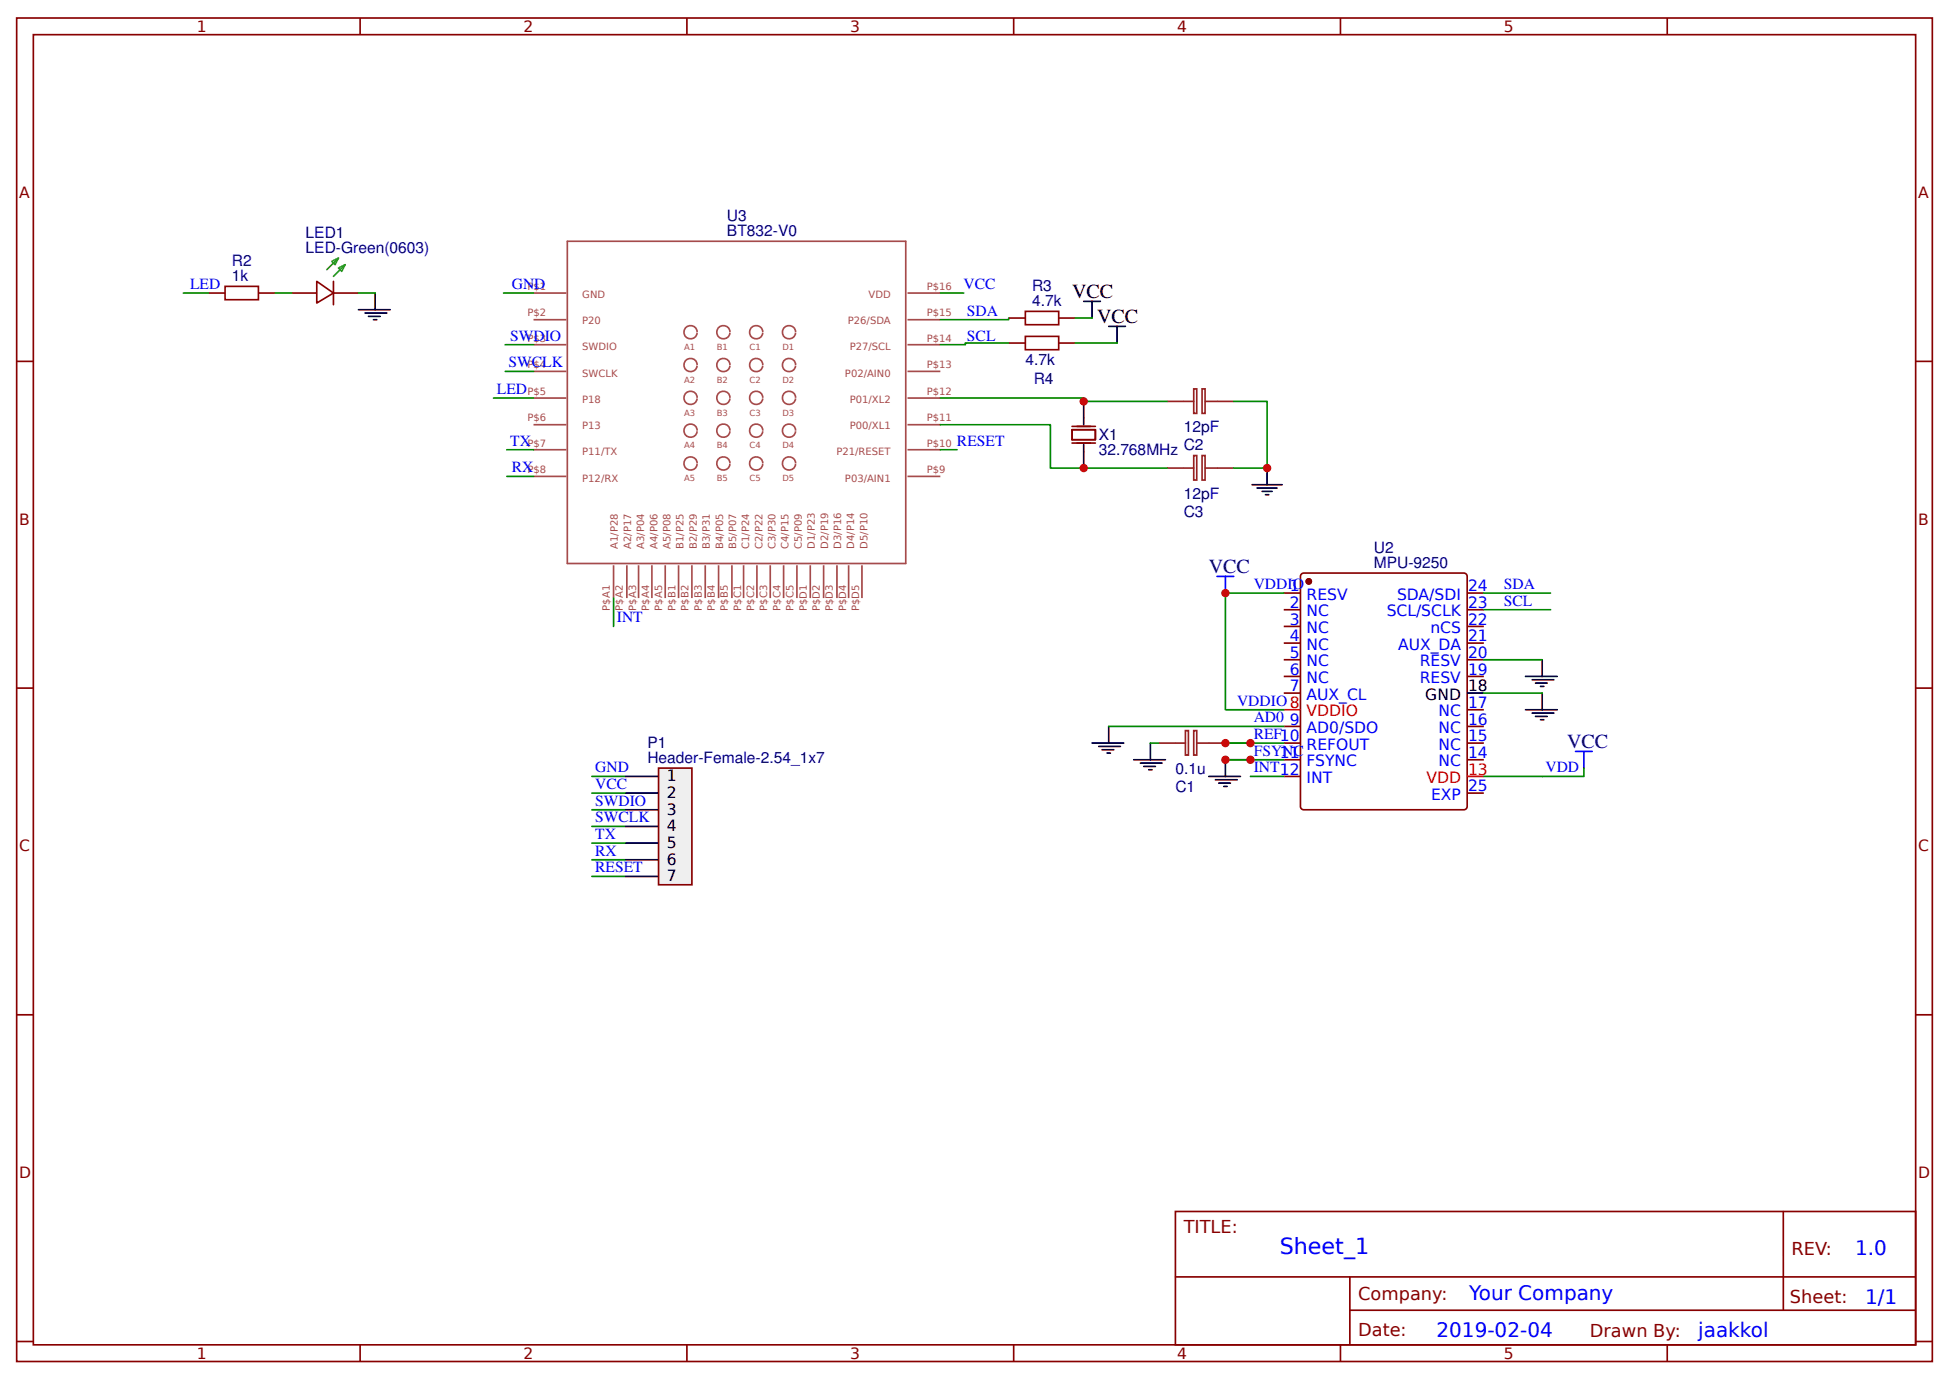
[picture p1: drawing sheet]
<svg xmlns="http://www.w3.org/2000/svg" width="309mm" height="219mm" viewBox="0 0 309 219" stroke-linecap="round" stroke-linejoin="round" font-family="sans-serif">
<g fill="none" stroke="#800" stroke-width=".26">
<path d="M2.6 2.9h304.1v213.2h-304.1zM5.3 5.5h298.7v208h-298.7zM57.1 2.9v2.6M109 2.9v2.6M160.9 2.9v2.6M212.7 2.9v2.6M264.6 2.9v2.6M2.6 57.4h2.7M33.1 46.5h2.6M41 46.5h2.7M46.3 46.5h4M50.3 44.7l2.6 1.8-2.6 1.6z"/>
<path d="M52.9 46.5h4M52.9 44.7v3.7M160.1 50.5h2.6M160.1 54.5h2.6M168 50.5h2.7M168 54.5h2.7M304 57.4h2.7M170.1 68.2h3.7v1.6h-3.7zM170.1 67.7h3.7M170.1 70.3h3.7M203.7 94.1h2.7M203.7 96.8h2.7"/>
<path d="M203.7 99.4h2.7M206.4 91.2l.5-.2h25.4l.5 .2v36.8l-.2 .5h-25.7l-.5-.2zM232.8 94.1h2.7M232.8 96.8h2.7M232.8 99.4h2.7M2.6 109.2h2.7M203.7 102.1h2.7M203.7 104.7h2.7M203.7 107.4h2.7M203.7 110h2.7M203.7 115.3h2.7M203.7 118h2.7"/>
<path d="M232.8 102.1h2.7M232.8 104.7h2.7M232.8 107.4h2.7M232.8 115.3h2.7M232.8 118h2.7M232.8 112.7h2.7M304 109.2h2.7M203.7 120.6h2.7M203.7 123.2h2.7M232.8 120.6h2.7M232.8 125.9h2.7M2.6 161.1h2.7"/>
<path d="M304 161.1h2.7M186.5 192.3h117.5v21.2h-117.5zM283 192.3v15.7M2.6 212.9h2.7M57.1 213.5v2.6M109 213.5v2.6M160.9 213.5v2.6M186.6 202.7h117.3M212.7 213.5v2.6M214.2 208h89.7M214.2 202.7v10.6M264.6 213.5v2.6"/>
<path d="M304 212.9h2.7"/>
</g>
<g fill="none" stroke="#a54b4b" stroke-width=".26">
<path d="M90 38.3h53.7v51.1h-53.7zM84.7 46.5h5.2M84.7 50.7h5.2M84.7 54.7h5.2M84.7 58.9h5.2M110.6 52.7a1.04 1.04 0 0 0-1.5-.9 1.04 1.04 0 0 0-.1 1.8 1.04 1.04 0 0 0 1.6-.8M110.6 57.9a1.04 1.04 0 0 0-1.5-.9 1.04 1.04 0 0 0-.1 1.8 1.04 1.04 0 0 0 1.6-.8M115.8 52.7a1.04 1.04 0 0 0-1.5-.9 1.04 1.04 0 0 0-.1 1.8 1.04 1.04 0 0 0 1.6-.8M115.8 57.9a1.04 1.04 0 0 0-1.5-.9 1.04 1.04 0 0 0-.1 1.8 1.04 1.04 0 0 0 1.6-.8M121 52.7a1.04 1.04 0 0 0-1.5-.9 1.04 1.04 0 0 0-.1 1.8 1.04 1.04 0 0 0 1.6-.8M121 57.9a1.04 1.04 0 0 0-1.5-.9 1.04 1.04 0 0 0-.1 1.8 1.04 1.04 0 0 0 1.6-.8M126.3 52.7a1.04 1.04 0 0 0-1.6-.9 1.04 1.04 0 0 0-.1 1.8 1.04 1.04 0 0 0 1.7-.8"/>
<path d="M126.3 57.9a1.04 1.04 0 0 0-1.6-.9 1.04 1.04 0 0 0-.1 1.8 1.04 1.04 0 0 0 1.7-.8M144 46.5h5.2M144 50.7h5.2M144 54.7h5.2M144 58.9h5.2M84.7 63.2h5.2M84.7 67.4h5.2M84.7 71.4h5.2M84.7 75.6h5.2M110.6 63.2a1.04 1.04 0 0 0-1.5-1 1.04 1.04 0 0 0-.1 1.8 1.04 1.04 0 0 0 1.6-.8M110.6 68.4a1.04 1.04 0 0 0-1.5-1 1.04 1.04 0 0 0-.1 1.8 1.04 1.04 0 0 0 1.6-.7M110.6 73.6a1.04 1.04 0 0 0-1.5-.9 1.04 1.04 0 0 0-.1 1.7 1.04 1.04 0 0 0 1.6-.7"/>
<path d="M115.8 63.2a1.04 1.04 0 0 0-1.5-1 1.04 1.04 0 0 0-.1 1.8 1.04 1.04 0 0 0 1.6-.8M115.8 68.4a1.04 1.04 0 0 0-1.5-1 1.04 1.04 0 0 0-.1 1.8 1.04 1.04 0 0 0 1.6-.7M115.8 73.6a1.04 1.04 0 0 0-1.5-1 1.04 1.04 0 0 0-.1 1.8 1.04 1.04 0 0 0 1.6-.7M121 63.2a1.04 1.04 0 0 0-1.5-1 1.04 1.04 0 0 0-.1 1.8 1.04 1.04 0 0 0 1.6-.8M121 68.4a1.04 1.04 0 0 0-1.5-1 1.04 1.04 0 0 0-.1 1.8 1.04 1.04 0 0 0 1.6-.7M121 73.6a1.04 1.04 0 0 0-1.5-1 1.04 1.04 0 0 0-.1 1.8 1.04 1.04 0 0 0 1.6-.7M126.3 63.2a1.04 1.04 0 0 0-1.6-1 1.04 1.04 0 0 0-.1 1.8 1.04 1.04 0 0 0 1.7-.8M126.3 68.4a1.04 1.04 0 0 0-1.6-1 1.04 1.04 0 0 0-.1 1.8 1.04 1.04 0 0 0 1.7-.7M126.3 73.6a1.04 1.04 0 0 0-1.6-.9 1.04 1.04 0 0 0-.1 1.7 1.04 1.04 0 0 0 1.7-.7M144 63.2h5.2M144 67.4h5.2M144 71.4h5.2"/>
<path d="M144 75.6h5.2M97.4 89.7v5.2M99.5 89.7v5.2M101.3 89.7v5.2M103.5 89.7v5.2M105.6 89.7v5.2M107.7 89.7v5.2M109.8 89.7v5.2M111.9 89.7v5.2M114 89.7v5.2M116.2 89.7v5.2M118 89.7v5.2"/>
<path d="M120.1 89.7v5.2M122.2 89.7v5.2M124.4 89.7v5.2M126.5 89.7v5.2M128.6 89.7v5.2M130.7 89.7v5.2M132.8 89.7v5.2M134.7 89.7v5.2M136.8 89.7v5.2"/>
</g>
<g fill="none" stroke="#080" stroke-width=".26">
<path d="M29.1 46.5h4M43.7 46.5h2.6M56.9 46.5h2.6M79.9 46.5h4.8M80.2 58.9h4.5M80.2 54.7h4.5M149.2 46.5h3.7M160.1 50.5v.2h-10.9M160.1 54.5h-6.9v.2h-4M170.7 50.5h2.6M170.7 54.5h6.6M78.3 63.2h6.4"/>
<path d="M80.4 71.4h4.3M80.4 75.6h4.3M149.2 63.2h22.8v.5h13.2M149.2 67.4h17.5v6.9h18.5M149.2 71.4h2.7M195.8 63.7h5.3v10.6h-5.3M97.4 94.9v4.5M203.7 94.1h-9.2v18.6h9.2M235.5 94.1h10.6M235.5 96.8h10.6M175.9 115.3h27.8M182.6 118h1.3"/>
<path d="M194.5 118h9.2M235.5 110h9.2M235.5 104.7h9.2M93.9 123.2h5.3M93.9 125.9h5.3M93.9 128.5h5.3M93.9 131.2h5.3M93.9 133.8h5.3M93.9 136.5h5.3M93.9 139.1h5.3M194.5 120.6h9.2M198.4 123.2h5.3"/>
<path d="M251.4 121.9v1.3h-15.9"/>
</g>
<path d="M35.7 45.5h5.3v2.1h-5.3zM162.7 49.4h5.3v2.1h-5.3zM162.7 53.4h5.3v2.1h-5.3z" fill="none" stroke="#a00000" stroke-width=".26"/>
<g fill="none" stroke="#000" stroke-width=".26">
<path d="M56.9 49.2h5M57.9 49.7h3.5M58.5 50.2h1.8M59.3 50.7h.5M59.5 46.5v2.7M172 47.8h2.6M173.3 47.8v2.7M175.9 51.8h2.7M177.3 51.8v2.7M172 63.7v3.7M172 70.6v3.7M198.7 76.9h4.8"/>
<path d="M199.5 77.5h3.2M200.3 78h1.6M200.8 78.5h.5M201.1 74.3v2.6M173.3 118h5M174.4 118.5h3.4M174.9 119h1.8M175.7 119.5h.5M175.9 115.3v2.7M182.6 118v2.6M232.8 110h2.7M242.1 112.7h5"/>
<path d="M242.1 107.4h5M243.2 113.2h3.4M243.2 107.9h3.4M243.7 113.7h1.8M243.7 108.4h1.8M244.5 114.2h.5M244.5 109h.5M244.7 104.7v2.7M244.7 110v2.7M179.9 120.6h5M181 121.1h3.4M181.5 121.7h1.9"/>
<path d="M182.3 122.2h.5M191.8 123.2h5M192.9 123.8h3.4M193.4 124.3h1.9M194.2 124.8h.5M194.5 120.6v2.6"/>
</g>
<path d="M52.7 41.5l1-.5-.5 1zM53.7 42.5l1.1-.5-.6 1.1zM53.7 41l-1.8 1.8M54.8 42l-1.9 1.9" fill="none" stroke="#690" stroke-width=".26"/>
<circle cx="207.7" cy="92.3" r=".4" fill="#800" stroke="#800" stroke-width=".26"/>
<path d="M203.7 112.7h2.7M232.8 123.2h2.7" fill="none" stroke="#f00" stroke-width=".26"/>
<path d="M193.1 91.5h2.7M194.5 91.5v2.6M250 119.3h2.7M251.4 119.3v2.6" fill="none" stroke="#00f" stroke-width=".26"/>
<path d="M185.2 63.7h4.2M185.2 74.3h4.2M189.4 61.7h.5v3.9h-.5zM189.4 72.3h.5v3.9h-.5zM190.8 61.7h.4v3.9h-.4zM190.8 72.3h.4v3.9h-.4zM191.3 63.7h4.5M191.3 74.3h4.5M183.9 118h4.2M188.1 116h.5v3.9h-.5zM189.4 116h.5v3.9h-.5zM190 118h4.5" fill="none" stroke="#8d2323" stroke-width=".26"/>
<path d="M104.5 121.9h5.3v18.5h-5.3z" fill="#efefef" stroke="#800" stroke-width=".26"/>
<path d="M99.2 123.2h5.3M99.2 125.9h5.3M99.2 128.5h5.3M99.2 131.2h5.3M99.2 133.8h5.3M99.2 136.5h5.3M99.2 139.1h5.3" fill="none" stroke="#000" stroke-width=".26"/>
<g fill="#c00">
<circle cx="172" cy="74.3" r=".66"/>
<circle cx="172" cy="63.7" r=".66"/>
<circle cx="194.5" cy="94.1" r=".66"/>
<circle cx="198.4" cy="120.6" r=".66"/>
<circle cx="194.5" cy="120.6" r=".66"/>
<circle cx="194.5" cy="118" r=".66"/>
<circle cx="198.4" cy="118" r=".66"/>
<circle cx="201.1" cy="74.3" r=".66"/>
</g>
<text font-size="3.5" fill="#00f" x="203.1" y="199.1">Sheet_1</text>
<g font-size="3.2">
<text x="170.1" y="47.3">VCC</text>
<text x="174.1" y="51.3">VCC</text>
</g>
<g font-size="3.2" fill="#000080">
<text x="191.8" y="91">VCC</text>
<text x="248.7" y="118.8">VCC</text>
</g>
<g font-size="3.2" fill="#00f">
<text x="294.4" y="199.2">1.0</text>
<text x="233.2" y="206.4">Your Company</text>
<text x="296" y="207">1/1</text>
<text x="228" y="212.3">2019-02-04</text>
<text x="269.5" y="212.2">jaakkol</text>
</g>
<g font-size="2.8" fill="#800">
<text x="187.9" y="195.7">TITLE:</text>
<text x="284.3" y="199.2">REV:</text>
<text x="215.5" y="206.4">Company:</text>
<text x="284.1" y="206.9">Sheet:</text>
<text x="215.5" y="212.1">Date:</text>
<text x="252.3" y="212.2">Drawn By:</text>
</g>
<g font-size="2.5" fill="#800">
<text x="31.2" y="5.1">1</text>
<text x="83.1" y="5.1">2</text>
<text x="134.9" y="5.1">3</text>
<text x="186.8" y="5.1">4</text>
<text x="238.7" y="5.1">5</text>
<text x="3" y="31.4">A</text>
<text x="304.4" y="31.4">A</text>
<text x="3" y="83.3">B</text>
<text x="304.4" y="83.3">B</text>
<text x="3" y="135.1">C</text>
<text x="304.4" y="135.1">C</text>
<text x="3" y="187">D</text>
<text x="304.4" y="187">D</text>
<text x="31.2" y="215.7">1</text>
<text x="83.1" y="215.7">2</text>
<text x="134.9" y="215.7">3</text>
<text x="186.8" y="215.7">4</text>
<text x="238.7" y="215.7">5</text>
</g>
<g font-size="2.5" fill="#000080">
<text x="115.4" y="35.2">U3</text>
<text x="48.5" y="40.2">LED-Green(0603)</text>
<text x="48.5" y="37.8">LED1</text>
<text x="115.4" y="37.5">BT832-V0</text>
<text x="36.8" y="44.7">1k</text>
<text x="36.8" y="42.3">R2</text>
<text x="163.8" y="46.2">R3</text>
<text x="163.8" y="48.6">4.7k</text>
<text x="162.7" y="58">4.7k</text>
<text x="164" y="60.9">R4</text>
<text x="174.4" y="69.8">X1</text>
<text x="187.9" y="68.6">12pF</text>
<text x="187.9" y="71.5">C2</text>
<text x="174.4" y="72.2">32.768MHz</text>
<text x="187.9" y="79.1">12pF</text>
<text x="187.9" y="82.1">C3</text>
<text x="218" y="87.7">U2</text>
<text x="218" y="90.2">MPU-9250</text>
<text x="102.7" y="118.7">P1</text>
<text x="102.7" y="121.1">Header-Female-2.54_1x7</text>
<text x="186.5" y="122.8">0.1u</text>
<text x="186.5" y="125.7">C1</text>
</g>
<g font-size="2.5" fill="#00f">
<text x="30.2" y="45.9">LED</text>
<text x="81.2" y="45.9">GND</text>
<text x="152.9" y="45.9">VCC</text>
<text x="153.5" y="50.1">SDA</text>
<text x="80.7" y="58.3">SWCLK</text>
<text x="81" y="54.1">SWDIO</text>
<text x="153.5" y="54.1">SCL</text>
<text x="78.8" y="62.5">LED</text>
<text x="81" y="70.7">TX</text>
<text x="151.9" y="70.7">RESET</text>
<text x="81.2" y="75">RX</text>
<text x="199" y="93.5">VDDIO</text>
<text x="204.7" y="93.9">1</text>
<text x="207.4" y="95.2">RESV</text>
<text x="221.7" y="95.2">SDA/SDI</text>
<text x="233" y="93.9">24</text>
<text x="238.7" y="93.5">SDA</text>
<text x="97.9" y="98.8">INT</text>
<text x="204.7" y="96.5">2</text>
<text x="204.7" y="99.2">3</text>
<text x="204.7" y="101.8">4</text>
<text x="207.4" y="97.8">NC</text>
<text x="207.4" y="100.5">NC</text>
<text x="220.1" y="97.8">SCL/SCLK</text>
<text x="227" y="100.5">nCS</text>
<text x="233" y="101.8">21</text>
<text x="233" y="99.2">22</text>
<text x="233" y="96.5">23</text>
<text x="238.7" y="96.1">SCL</text>
<text x="204.7" y="104.5">5</text>
<text x="204.7" y="107.1">6</text>
<text x="207.4" y="103.1">NC</text>
<text x="207.4" y="105.8">NC</text>
<text x="221.9" y="103.1">AUX_DA</text>
<text x="225.3" y="105.8">RESV</text>
<text x="233" y="107.1">19</text>
<text x="233" y="104.5">20</text>
<text x="196.3" y="112">VDDIO8</text>
<text x="204.7" y="109.7">7</text>
<text x="207.4" y="108.4">NC</text>
<text x="207.4" y="111.1">AUX_CL</text>
<text x="225.3" y="108.4">RESV</text>
<text x="228.3" y="113.7">NC</text>
<text x="233" y="112.4">17</text>
<text x="199" y="114.6">AD0</text>
<text x="199" y="119.9">FSYNC</text>
<text x="199" y="117.3">REF10</text>
<text x="204.7" y="115">9</text>
<text x="207.4" y="116.4">AD0/SDO</text>
<text x="207.4" y="119">REFOUT</text>
<text x="228.3" y="119">NC</text>
<text x="228.3" y="116.4">NC</text>
<text x="233" y="117.7">15</text>
<text x="233" y="115">16</text>
<text x="94.5" y="122.6">GND</text>
<text x="94.5" y="125.2">VCC</text>
<text x="199" y="122.6">INT12</text>
<text x="203.1" y="120.3">11</text>
<text x="207.4" y="121.7">FSYNC</text>
<text x="207.4" y="124.3">INT</text>
<text x="228.3" y="121.7">NC</text>
<text x="233" y="120.3">14</text>
<text x="233" y="125.6">25</text>
<text x="245.3" y="122.6">VDD</text>
<text x="94.5" y="127.9">SWDIO</text>
<text x="94.5" y="130.5">SWCLK</text>
<text x="227.1" y="126.9">EXP</text>
<text x="94.5" y="133.2">TX</text>
<text x="94.5" y="135.8">RX</text>
<text x="94.5" y="138.5">RESET</text>
</g>
<g font-size="2.5" fill="#f00">
<text x="207.4" y="113.7">VDDIO</text>
<text x="226.4" y="124.3">VDD</text>
<text x="233" y="123">13</text>
</g>
<g font-size="2.5">
<text x="226.2" y="111.1">GND</text>
<text x="233" y="109.7">18</text>
<text x="105.8" y="124">1</text>
<text x="105.8" y="126.7">2</text>
<text x="105.8" y="129.3">3</text>
<text x="105.8" y="132">4</text>
<text x="105.8" y="134.6">5</text>
<text x="105.8" y="137.3">6</text>
<text x="105.8" y="139.9">7</text>
</g>
<g font-size="1.6" fill="#a54b4b">
<text x="83.7" y="46">P$1</text>
<text x="92.4" y="47.3">GND</text>
<text x="137.8" y="47.3">VDD</text>
<text x="147.1" y="46">P$16</text>
<text x="83.7" y="50.1">P$2</text>
<text x="92.4" y="51.4">P20</text>
<text x="134.6" y="51.4">P26/SDA</text>
<text x="147.1" y="50.1">P$15</text>
<text x="83.7" y="54.3">P$3</text>
<text x="83.7" y="58.5">P$4</text>
<text x="92.4" y="55.6">SWDIO</text>
<text x="92.4" y="59.8">SWCLK</text>
<text x="134.1" y="59.8">P02/AIN0</text>
<text x="134.8" y="55.6">P27/SCL</text>
<text x="147.1" y="58.5">P$13</text>
<text x="147.1" y="54.3">P$14</text>
<text x="83.7" y="62.6">P$5</text>
<text x="92.4" y="63.9">P18</text>
<text x="134.9" y="63.9">P01/XL2</text>
<text x="147.1" y="62.6">P$12</text>
<text x="83.7" y="66.8">P$6</text>
<text x="83.7" y="71">P$7</text>
<text x="92.4" y="68.1">P13</text>
<text x="134.9" y="68.1">P00/XL1</text>
<text x="147.1" y="71">P$10</text>
<text x="147.1" y="66.8">P$11</text>
<text x="83.7" y="75.1">P$8</text>
<text x="92.4" y="72.3">P11/TX</text>
<text x="92.4" y="76.4">P12/RX</text>
<text x="132.8" y="72.3">P21/RESET</text>
<text x="134.1" y="76.4">P03/AIN1</text>
<text x="147.1" y="75.1">P$9</text>
<text x="98.1" y="87.1" transform="rotate(-90 98.1 87.1)">A1/P28</text>
<text x="100.2" y="87.1" transform="rotate(-90 100.2 87.1)">A2/P17</text>
<text x="102.2" y="87.1" transform="rotate(-90 102.2 87.1)">A3/P04</text>
<text x="104.3" y="87.1" transform="rotate(-90 104.3 87.1)">A4/P06</text>
<text x="106.4" y="87.1" transform="rotate(-90 106.4 87.1)">A5/P08</text>
<text x="108.5" y="87.1" transform="rotate(-90 108.5 87.1)">B1/P25</text>
<text x="110.6" y="87.1" transform="rotate(-90 110.6 87.1)">B2/P29</text>
<text x="112.7" y="87.1" transform="rotate(-90 112.7 87.1)">B3/P31</text>
<text x="114.7" y="87.1" transform="rotate(-90 114.7 87.1)">B4/P05</text>
<text x="116.8" y="87.1" transform="rotate(-90 116.8 87.1)">B5/P07</text>
<text x="118.9" y="87.1" transform="rotate(-90 118.9 87.1)">C1/P24</text>
<text x="121" y="87.1" transform="rotate(-90 121 87.1)">C2/P22</text>
<text x="123.1" y="87.1" transform="rotate(-90 123.1 87.1)">C3/P30</text>
<text x="125.2" y="87.1" transform="rotate(-90 125.2 87.1)">C4/P15</text>
<text x="127.2" y="87.1" transform="rotate(-90 127.2 87.1)">C5/P09</text>
<text x="129.3" y="87.1" transform="rotate(-90 129.3 87.1)">D1/P23</text>
<text x="131.4" y="87.1" transform="rotate(-90 131.4 87.1)">D2/P19</text>
<text x="133.5" y="87.1" transform="rotate(-90 133.5 87.1)">D3/P16</text>
<text x="135.6" y="87.1" transform="rotate(-90 135.6 87.1)">D4/P14</text>
<text x="137.7" y="87.1" transform="rotate(-90 137.7 87.1)">D5/P10</text>
<text x="96.8" y="96.9" transform="rotate(-90 96.8 96.9)">P$A1</text>
<text x="98.9" y="96.9" transform="rotate(-90 98.9 96.9)">P$A2</text>
<text x="100.9" y="96.9" transform="rotate(-90 100.9 96.9)">P$A3</text>
<text x="103" y="96.9" transform="rotate(-90 103 96.9)">P$A4</text>
<text x="105.1" y="96.9" transform="rotate(-90 105.1 96.9)">P$A5</text>
<text x="107.2" y="96.9" transform="rotate(-90 107.2 96.9)">P$B1</text>
<text x="109.3" y="96.9" transform="rotate(-90 109.3 96.9)">P$B2</text>
<text x="111.4" y="96.9" transform="rotate(-90 111.4 96.9)">P$B3</text>
<text x="113.4" y="96.9" transform="rotate(-90 113.4 96.9)">P$B4</text>
<text x="115.5" y="96.9" transform="rotate(-90 115.5 96.9)">P$B5</text>
<text x="117.6" y="96.9" transform="rotate(-90 117.6 96.9)">P$C1</text>
<text x="119.7" y="96.9" transform="rotate(-90 119.7 96.9)">P$C2</text>
<text x="121.8" y="96.9" transform="rotate(-90 121.8 96.9)">P$C3</text>
<text x="123.9" y="96.9" transform="rotate(-90 123.9 96.9)">P$C4</text>
<text x="125.9" y="96.9" transform="rotate(-90 125.9 96.9)">P$C5</text>
<text x="128" y="97" transform="rotate(-90 128 97)">P$D1</text>
<text x="130.1" y="97" transform="rotate(-90 130.1 97)">P$D2</text>
<text x="132.2" y="97" transform="rotate(-90 132.2 97)">P$D3</text>
<text x="134.3" y="97" transform="rotate(-90 134.3 97)">P$D4</text>
<text x="136.4" y="97" transform="rotate(-90 136.4 97)">P$D5</text>
</g>
<g font-size="1.3" fill="#a54b4b">
<text x="108.6" y="55.5">A1</text>
<text x="113.8" y="55.5">B1</text>
<text x="119" y="55.5">C1</text>
<text x="124.2" y="55.5">D1</text>
<text x="108.6" y="60.7">A2</text>
<text x="108.6" y="66">A3</text>
<text x="113.8" y="60.7">B2</text>
<text x="113.8" y="66">B3</text>
<text x="119" y="60.7">C2</text>
<text x="119" y="66">C3</text>
<text x="124.2" y="60.7">D2</text>
<text x="124.2" y="66">D3</text>
<text x="108.6" y="71.2">A4</text>
<text x="113.8" y="71.2">B4</text>
<text x="119" y="71.2">C4</text>
<text x="124.2" y="71.2">D4</text>
<text x="108.6" y="76.4">A5</text>
<text x="113.8" y="76.4">B5</text>
<text x="119" y="76.4">C5</text>
<text x="124.2" y="76.4">D5</text>
</g>
</svg>
